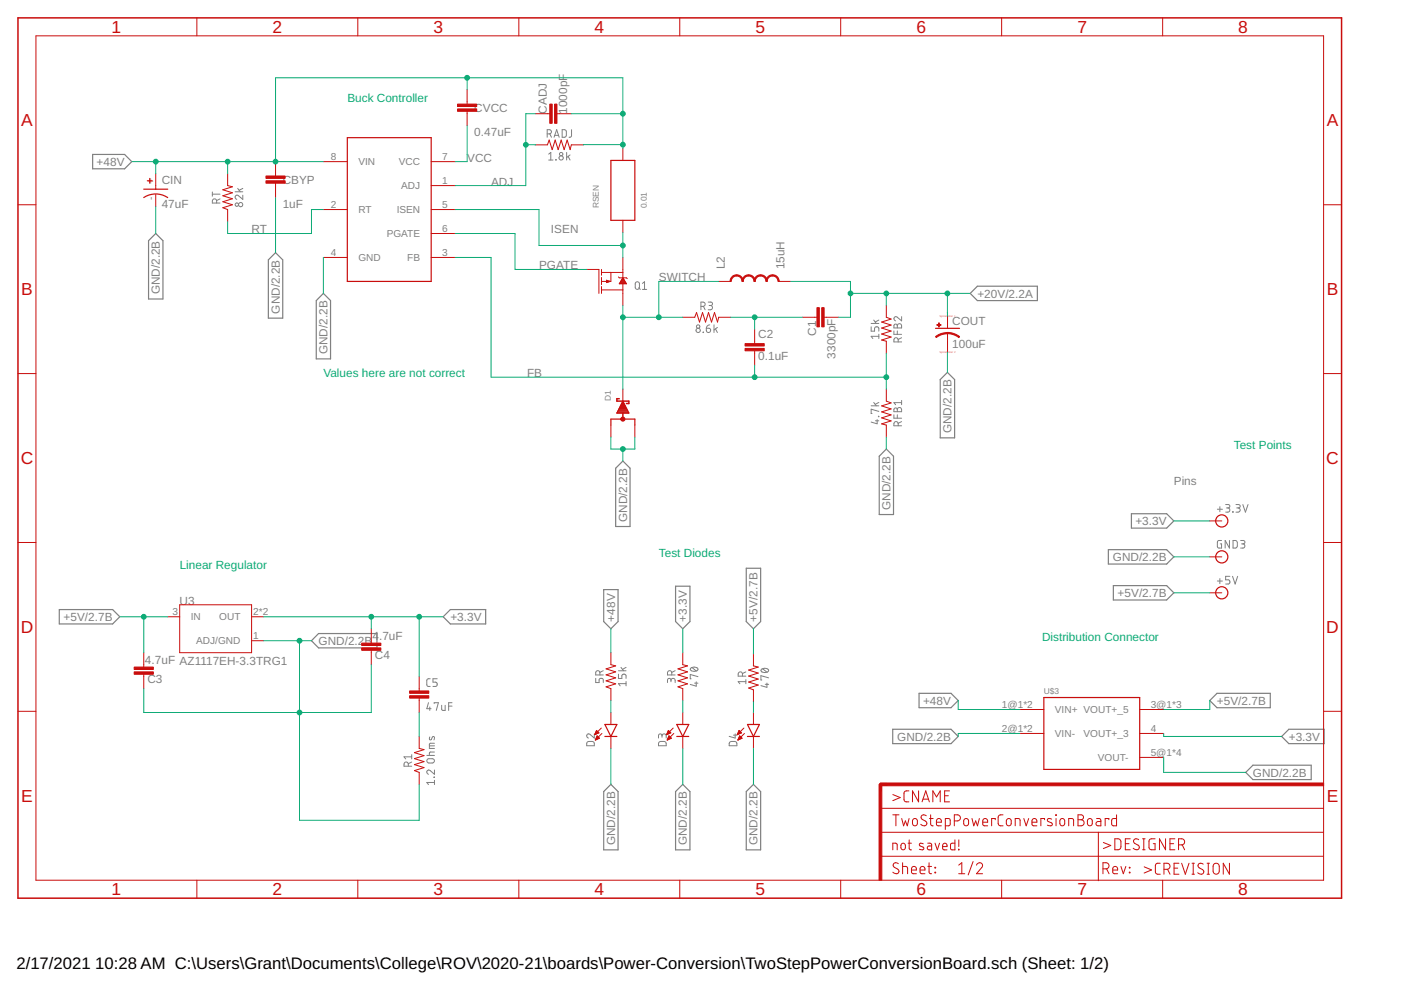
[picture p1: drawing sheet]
<svg xmlns="http://www.w3.org/2000/svg" width="297mm" height="210mm" viewBox="0 0 297 210" stroke-linecap="round" stroke-linejoin="round" font-family="sans-serif">
<g fill="none" stroke="#808080" stroke-width=".21">
<path d="M50.4 39.9l.5 .8M51.5 39.9l-.8 .4M116 28.4h.5a.44 .44 0 0 0 .4-.5 .44 .44 0 0 0-.4-.4h-.5v1.6M116.3 32.7l.5-.4v1.6M116.3 33.9h.9M116.6 28.4l.3 .7M117.5 29.1l.5-1.6 .6 1.6M117.6 28.7h.8M117.8 33.8l.1 .1zM119.2 27.5h.6l.3 .3v1l-.3 .3h-.6zM120.1 32.3v1.6M120.5 33.2l.4 .7"/>
<path d="M120.9 32.9l-.8 .5M121.2 27.5v1.4l-.6 .2M45 40.7v.9M45 41.2h1.7M45.9 43.1v-.5a.46 .46 0 0 0-.4-.4 .46 .46 0 0 0-.5 .4v.5h1.7M46.7 42.2l-.8 .3M49.8 40.7h1.7M51.5 41.4v.9l-.9-.8a.44 .44 0 0 0-.7 .1 .44 .44 0 0 0 .3 .7M134.8 59.9l.3-.2 .3 .2 .2 1a.44 .44 0 0 1-.5 .5 .44 .44 0 0 1-.4-.5zM135.4 61l.4 .4M136.2 60.1l.5-.4v1.7M136.2 61.4h.9"/>
<path d="M148.6 65h.5a.46 .46 0 0 0 .4-.5 .46 .46 0 0 0-.4-.4h-.5v1.6M149.1 70.4l.1 .1zM149.1 65l.4 .7M149.8 69.6h.5a.45 .45 0 0 1 .4 .5 .45 .45 0 0 1-.5 .4 .45 .45 0 0 1-.4-.4zM150.2 64.1h.5a.36 .36 0 0 1 .4 .3 .36 .36 0 0 1-.4 .4h-.4M150.5 68.9l-.4 .1-.3 .6M150.6 64.8a.46 .46 0 0 1 .5 .4 .46 .46 0 0 1-.5 .5h-.4M151.4 68.9v1.6M151.7 69.7l.4 .8M152.1 69.4l-.7 .6M184.7 69.3v.9h.7v-.5a.46 .46 0 0 1 .5-.4 .46 .46 0 0 1 .4 .4v.5M184.7 68.6h1.6"/>
<path d="M185.3 67.9l.5 .7M186.3 70.9v.9M186.3 71.3h-1.6l.4 .5M186.3 67.9l-.7 .4M189.5 70.2v.7h1.7M189.6 68.8l.4-.1 .2 .4a.46 .46 0 0 1 .5-.5 .46 .46 0 0 1 .5 .5v.4h-1.7zM190.2 69.1v.4M190.2 70.2v.7M190.4 72.5v-.4a.46 .46 0 0 0-.4-.5 .46 .46 0 0 0-.5 .5v.4h1.7M191.2 67.1v.9l-1-.7a.44 .44 0 0 0-.6 .1 .44 .44 0 0 0 .3 .6M191.2 71.6l-.8 .4M184.7 86h1.6"/>
<path d="M185.3 85.3l.5 .7M185.6 89.2h.7M186 89v.9l-1.3-.4M186.2 88.3h.1zM186.3 87.2l-1.6-.4v.9h.2M186.3 85.3l-.7 .4M189.5 87.9v.8h1.7M189.6 86.6l.4-.1 .2 .3a.46 .46 0 0 1 .5-.4 .46 .46 0 0 1 .5 .4v.5h-1.7zM190.2 86.8v.5M190.2 87.9v.8M190.4 90.3v-.5a.46 .46 0 0 0-.4-.4 .46 .46 0 0 0-.5 .4v.5h1.7M191.2 89.4l-.8 .3"/>
<path d="M191.2 84.9v.9M191.2 85.4h-1.7l.4 .4M258.1 108h1.1M258.6 107.4v1.1M259 114.6h-.7l-.2 .2v1l.2 .4h.7v-.9h-.3M259.9 107h.5a.36 .36 0 0 1 .4 .3 .36 .36 0 0 1-.4 .4h-.4M260.3 107.7a.44 .44 0 0 1 .5 .4 .44 .44 0 0 1-.5 .5h-.4M260.7 114.6v1.6l-.9-1.6v1.6M261.3 108.5l.2 .1zM261.4 114.6h.7l.2 .3v.9l-.2 .4h-.7zM262 107h.6a.36 .36 0 0 1 .4 .3 .36 .36 0 0 1-.4 .4h-.4M262.5 107.7a.44 .44 0 0 1 .5 .4 .44 .44 0 0 1-.5 .5h-.5"/>
<path d="M263 114.6h.6a.36 .36 0 0 1 .3 .4 .36 .36 0 0 1-.3 .3h-.4M263.5 115.3a.44 .44 0 0 1 .4 .5 .44 .44 0 0 1-.4 .4h-.5M263.5 107l.6 1.6 .5-1.6M258.1 123.2h1.1M258.6 122.7v1M260.8 122.2h-.9v.7h.5a.45 .45 0 0 1 .4 .5 .45 .45 0 0 1-.4 .4h-.5M261.3 122.2l.6 1.6 .5-1.6M87.3 160v.9M90.8 149l-.3 1.3h.9M91 158.1h1.1M91.1 156.3v.5l.2 .1 .4-.7h.3l.1 .2-.1 .5M91.1 149.9v.7"/>
<path d="M91.2 143.9h-.5l-.2 .4v1l.2 .2h.5M92.1 149.2v-.2h.8l-.4 1.6M92.1 159.4l-.9 .1-.2 .7M92.1 157.6h-.8l-.3 .2v.9h1.1M92.7 143.9h-.9v.7h.5a.46 .46 0 0 1 .4 .5 .46 .46 0 0 1-.4 .4h-.5M93.6 149.5l.1 1 .2 .1h.5v-1.1M95.1 149.7h.7M95.8 149h-.7v1.6M124.5 157.3l1.2-.1 .3 .3v.6h-1.6zM126 155.6v.9l-.9-.8a.44 .44 0 0 0-.7 .2 .44 .44 0 0 0 .4 .6M126.3 143.8v.9h.7v-.5a.45 .45 0 0 1 .5-.4 .45 .45 0 0 1 .4 .4v.5M127.2 143.1v-.5a.44 .44 0 0 0-.5-.4 .44 .44 0 0 0-.4 .4v.5h1.6"/>
<path d="M127.9 142.2l-.7 .4M131.1 142.9v.9h.7v-.5a.45 .45 0 0 1 .5-.4 .45 .45 0 0 1 .4 .4v.5M131.1 142.2h1.6M131.7 141.5l.5 .7M132.7 144.9h-1.6l.4 .5M132.7 144.5v.9M132.7 141.5l-.7 .4M139.8 157.3l1.2-.1 .2 .3v.6h-1.6zM140.4 156a.44 .44 0 0 1 .4-.4 .44 .44 0 0 1 .4 .4v.5M140.4 156.3v-.3a.37 .37 0 0 0-.4-.4 .37 .37 0 0 0-.4 .4v.5M142.3 144.3a.44 .44 0 0 1 .4-.5 .44 .44 0 0 1 .5 .5v.4M142.3 144.5v-.3a.37 .37 0 0 0-.4-.4 .37 .37 0 0 0-.4 .4v.5"/>
<path d="M142.4 143.1v-.5a.46 .46 0 0 0-.4-.4 .46 .46 0 0 0-.5 .4v.5h1.7M143.2 142.2l-.8 .4M146.5 141.6a1 1 0 0 1 1.5 .3 .97 .97 0 0 1-1.7 0zM146.7 141.5l.9 .8M147.3 144.8h.7M147.6 144.6v.9l-1.3-.4M148 143.5l-1.7-.5v.9h.2M154.7 157.3l1.3-.1 .2 .3v.6h-1.6zM155.5 155.9h.7M155.9 155.6v.9l-1.3-.4M157.4 143.4v-.5a.46 .46 0 0 0-.4-.4 .46 .46 0 0 0-.5 .4v.5h1.6M158.1 144.5h-1.6l.4 .5"/>
<path d="M158.1 144.1v.9M158.1 142.5l-.7 .3M161.4 141.9a1.02 1.02 0 0 1 1.6 .3 .97 .97 0 0 1-1.7 0zM161.7 141.8l.9 .7M162.2 145.1h.8M162.6 144.8v.9l-1.3-.3M163 143.7l-1.7-.4v.9h.2M86.6 162.5v-.5a.46 .46 0 0 0-.5-.4 .46 .46 0 0 0-.4 .4v.5h1.6M87.3 161.6l-.7 .3M87.3 160.5h-1.6l.3 .4M90.5 160.2h1.6M90.6 161l1.1-.1a.46 .46 0 0 1 .4 .4 .46 .46 0 0 1-.4 .5l-1.1-.2-.1-.3z"/>
<path d="M92 164.8h.1zM92.1 163.3v.9l-.9-.8a.45 .45 0 0 0-.7 .1 .45 .45 0 0 0 .3 .7M92.1 165.9h-1.6l.3 .4M92.1 165.4v.9"/>
<circle cx="119" cy="33.5" r=".45"/>
<circle cx="119" cy="32.7" r=".36"/>
<circle cx="50.2" cy="43.4" r=".35"/>
<circle cx="51" cy="43.4" r=".46"/>
<circle cx="148" cy="69.2" r=".36"/>
<circle cx="148" cy="70.1" r=".46"/>
</g>
<g fill="none" stroke="#808080" stroke-width=".25">
<path d="M19.6 32.7h6.8l1.5 1.6-1.5 1.5h-6.8zM33 49.5l1.5 1.5v12.4h-3v-12.4zM56.9 55.1l1.5-1.5 1.5 1.5v12.4h-3zM68.6 62.2l1.5 1.5v12.4h-3v-12.4zM200.9 79l1.5 1.5v12.3h-3.1v-12.3zM205.7 62.2l1.5-1.5h12.7v3h-12.7zM130.5 99.3l1.6-1.6 1.5 1.6v12.3h-3.1zM187.9 95.2l1.5 1.5v12.4h-3v-12.4zM235 116.5h12.4l1.5 1.6-1.5 1.5h-12.4zM239.9 108.9h7.5l1.5 1.5-1.5 1.6h-7.5zM12.6 129.2h11.3l1.5 1.6-1.5 1.5h-11.3zM67.5 134.3h12.4v3.1h-12.4l-1.5-1.6z"/>
<path d="M94 130.8l1.5-1.6h7.5v3.1h-7.5zM128 125h3v6.8l-1.5 1.5-1.5-1.5zM143.2 124.3h3.1v7.5l-1.5 1.5-1.6-1.5zM158.2 120.5h3.1v11.3l-1.6 1.5-1.5-1.5zM236.1 124.2h11.3l1.5 1.5-1.5 1.5h-11.3zM189.3 154.6h12.3l1.6 1.5-1.6 1.6h-12.3zM194.9 147h6.7l1.6 1.5-1.6 1.6h-6.7zM256.5 148.5l1.5-1.5h11.3v3.1h-11.3zM271.7 156.1l1.6-1.5h7.4v3.1h-7.4zM128 167.8l1.5-1.5 1.5 1.5v12.4h-3zM144.8 166.3l1.5 1.5v12.4h-3.1v-12.4zM158.2 167.8l1.5-1.5 1.6 1.5v12.4h-3.1z"/>
<path d="M264.1 163.8l1.5-1.6h12.4v3.1h-12.4z"/>
</g>
<g fill="none" stroke="#c90d0c" stroke-width=".21">
<path d="M7.6 7.6h273v179h-273zM41.7 3.8v3.8M75.9 3.8v3.8M99 19v3.1M110 3.8v3.8M144.1 3.8v3.8M178.2 3.8v3.8M212.4 3.8v3.8M246.5 3.8v3.8M33 36.8v3.3M48.3 36.8v2.5l1 .3-2.1 .6 2.1 .7-2.1 .6 2.1 .6-2.1 .7 2.1 .6-2.1 .6 1.1 .4v2.6M58.4 34.3v3"/>
<path d="M58.4 38.8v3.1M68.6 34.3h5M91.4 34.3h5.1M91.4 39.3h5.1M99 23.6v3M113.5 30.7h2.6l.3-1 .7 2 .6-2 .6 2 .7-2 .6 2 .6-2 .7 2 .2-1h2.6M113.5 24.1h3.1M118.1 24.1h3M132.1 31.5v2.5M3.8 43.4h3.8M33 41.3v2.5M68.6 44.4h5"/>
<path d="M68.6 54.6h5M91.4 49.5h5.1M91.4 44.4h5.1M91.4 54.6h5.1M124.4 57.1h2.6v5.1M127.5 57.1v1.3M127.5 58.8v1.5M127.5 57.8h4.6M128.6 59.9h.1M128.6 59.8h.5M128.6 59.6h.6M128.6 59.5h.3"/>
<path d="M128.6 59.4l.7 .3-.7 .2zM129.5 57.8v1.9h-2M131.1 58.7l.2 .2h1.5l.2 .2M131.4 60h1.3M131.5 59.9h1.1M131.6 59.8h1M131.6 59.6h.9M131.7 59.5h.7M131.8 59.4h.6M131.8 59.3h.5M131.9 59.1h.3M132 59h.1"/>
<path d="M132.1 46.7v2.6M132.1 54.6v4.3M132.1 58.9l.7 1.3h-1.5zM132.1 58.9h.1M152.4 59.7h2.5M165.1 59.7h2.5M280.6 43.4h3.8M3.8 79.2h3.8M127.5 60.7v1.5M127.5 61.5h4.6M131.3 60.1h1.5M132.1 60.2v4.5"/>
<path d="M144.8 67.3h2.5l.4-1 .6 2 .6-2 .7 2 .6-2 .7 2 .6-2 .6 2 .3-1h2.5M160 69.8v3.1M160 74.4v3M170.2 67.3h3M174.7 67.3h3.1M187.9 64.7v2.6l1 .3-2 .7 2 .6-2 .7 2 .6-2 .6 2 .7-2 .6 1 .2v2.6M200.9 70.6v.1M200.9 67.1v2.5M200.9 70.6v4.1M280.6 79.2h3.8M129.5 90.1v2.6M132.1 82.5v2.5"/>
<path d="M134.6 90.1v2.6M187.9 82.5v2.5l1 .4-2 .7 2 .6-2 .6 2 .7-2 .6 2 .6-2 .7 1 .2v2.6M3.8 115h3.8M256.5 110.4h2.5M256.5 118.1h2.5M280.6 115h3.8M30.5 138.4v3M35.6 130.8h2.5M38.1 128.2h15.2v10.2h-15.2zM53.3 130.8h2.6M53.3 135.8h2.6M78.7 133.3v3.1"/>
<path d="M78.7 137.9v3M129.5 138.4v2.5l1 .3-2 .6 2 .7-2 .6 2 .6-2 .7 2 .6-2 .6 1 .4v2.5M144.8 138.4v2.5l1 .3-2.1 .6 2.1 .7-2.1 .6 2.1 .6-2.1 .7 2.1 .6-2.1 .6 1.1 .4v2.5M159.7 138.6v2.6l1.1 .2-2.1 .7 2.1 .6-2.1 .6 2.1 .7-2.1 .6 2.1 .6-2.1 .7 1 .4v2.5M256.5 125.7h2.5M3.8 150.8h3.8M30.5 143v3M88.9 143.5v3M88.9 148v3.1M88.9 156.1v2.6l1 .2-2 .7 2 .6-2 .6 2 .7-2 .6 2 .7-2 .6 1 .4v2.5M126.1 155.7h.1M126.2 155.6h.2"/>
<path d="M126.2 155.5h.5M126.3 155.4h.7M126.3 156.8h.1M126.3 155.3h.6M126.3 156.7h.4M126.4 155.2h.3M126.4 156.6h.6M126.4 155h.2M126.4 156.5h.6M126.4 156.4h.5M126.5 154.9l-.4 .9M126.5 154.9l.5 .5"/>
<path d="M126.5 154.9h.1M126.5 156.2h.3M126.6 156.1h.1M126.6 156l.5 .5-.9 .4zM127 155.4l-.9 .4M127.5 154.4l-1.4 1.4M127.6 155.5l-1.4 1.4M129.5 151.1v2.5M129.5 156.1v2.6M141.3 155.7h.1M141.4 155.6h.3M141.4 155.5h.5"/>
<path d="M141.5 155.4h.7M141.5 156.8h.1M141.5 155.3h.6M141.5 156.7h.4M141.6 156.6h.6M141.6 155.2h.4M141.6 155h.3M141.6 156.5h.7M141.7 154.9h.1M141.7 156.4h.5M141.7 154.9l-.4 .9M141.7 154.9l.5 .5"/>
<path d="M141.8 156.2h.2M141.8 156.1h.1M141.8 156l.5 .5-.8 .4zM142.2 155.4l-.9 .4M142.7 154.4l-1.4 1.4M142.9 155.5l-1.4 1.4M144.8 151.1v2.5M144.8 156.1v2.6M156.3 155.7h.1M156.4 155.6h.3M156.4 155.5h.5M156.5 156.8h.1"/>
<path d="M156.5 155.4h.7M156.5 155.3h.6M156.5 156.7h.4M156.6 155.2h.4M156.6 156.6h.6M156.6 155h.2M156.6 156.5h.7M156.7 154.9h.1M156.7 156.4h.4M156.7 154.9l-.4 .9M156.7 154.9l.5 .5M156.7 156.2h.3"/>
<path d="M156.8 156.1h.1M156.8 156l.5 .5-.9 .4zM157.2 155.4l-.9 .4M157.7 154.4l-1.4 1.4M157.8 155.5l-1.4 1.4M159.7 151.1v2.5M159.7 156.1v2.6M216.2 155.5h5.1M216.2 150.4h5.1M241.6 155.5h5.1M241.6 150.4h5.1M280.6 150.8h3.8"/>
<path d="M186.7 176.5h93.9M186.7 171.4h93.9M189.3 168.5l1.6 .6-1.6 .7M189.3 172.8h1.3M189.9 172.8v2.3M191.2 178.9l.3-.1 .3 .1 .2 .8a.48 .48 0 0 1-.5 .5 .48 .48 0 0 1-.5-.5zM191.2 173.5l.4 1.6 .4-1 .4 1 .3-1.6M192.5 178.8h.7M192.7 167.7h-.7l-.3 .5v1.6l.3 .2h.7M192.8 178.1v1.9l.4 .2M193.6 173.7l.5-.2a.92 .92 0 0 1 .1 1.5l-.3 .1-.3-.2-.1-.3zM194.8 167.7v2.3l-1.3-2.3v2.3"/>
<path d="M195.5 170l.8-2.3 .7 2.3M195.7 169.4h1.1M195.7 178.9l-.6-.1-.2 .4 .9 .5v.4a.7 .7 0 0 1-.9 0M196.4 173a.58 .58 0 0 0-.9-.1 .58 .58 0 0 0 0 .8l.8 .4a.59 .59 0 0 1 0 .9 .59 .59 0 0 1-.9-.1l-.2-.1M196.7 178.8h.6l.2 .2v1.2h-.5a.41 .41 0 0 1-.4-.4 .41 .41 0 0 1 .4-.4h.5M197.1 173.5h.7M197.3 172.8v1.9l.1 .3 .4 .1M197.8 170v-2.3l.8 1.3 .7-1.3v2.3M198.2 178.8l.5 1.4 .5-1.4M198.5 174.3h1.1a.55 .55 0 0 0-.4-.7 .55 .55 0 0 0-.7 .5l.1 .9 1 .1M199.9 179.5h.9a.49 .49 0 0 0-.3-.7 .49 .49 0 0 0-.6 .5l.1 .8 .8 .1M200.3 168.7h.8"/>
<path d="M200.4 175.1h.8l.2-.2v-1.1l-.2-.2-.8-.1v2.4M201.3 167.7h-1v2.3h1M202.3 174.1h.7a.65 .65 0 0 0 .6-.7 .65 .65 0 0 0-.6-.6h-.7v2.3M202.5 178.1v2.1h-.8l-.2-.4 .1-.9 .9-.1M203.3 178.1v1.4M204.4 173.7l.5-.2a.92 .92 0 0 1 .2 1.5l-.4 .1-.4-.3zM206.1 173.5l.4 1.6 .4-1 .3 1 .4-1.6M208.4 174.3h1a.55 .55 0 0 0-.3-.7 .55 .55 0 0 0-.7 .5l.1 .9 .9 .1M211 173.8v-.3h-.8v1.6M212.7 172.8h-.7l-.4 .5 .1 1.6 .3 .2h.7M213.5 173.7l.5-.2a.92 .92 0 0 1 .1 1.5l-.3 .1-.3-.2-.1-.3zM215.2 175.1v-1.6l1 .2 .1 1.4"/>
<path d="M217.1 173.5l.5 1.6 .5-1.6M218.8 174.3h1a.55 .55 0 0 0-.3-.7 .55 .55 0 0 0-.7 .5l.1 .9 .9 .1M221.5 173.8v-.3h-.8v1.6M223 173.7l-.8-.1-.1 .4 .9 .5 .1 .5-.3 .1-.7-.1M223.8 172.8l.2 .1zM223.9 173.5v1.6M224.8 173.7l.5-.2a.92 .92 0 0 1 .2 1.5l-.4 .1-.3-.2-.1-.3zM226.6 175.1v-1.6l.9 .2 .1 1.4M228.6 172.8h.6a.52 .52 0 0 1 .5 .5 .52 .52 0 0 1-.5 .5 .65 .65 0 0 1 .6 .6 .65 .65 0 0 1-.6 .7h-.6zM228.6 173.8h.6M230.7 173.7l.5-.2a.92 .92 0 0 1 .1 1.5l-.3 .1-.3-.2-.2-.3zM232.5 173.5l.7 .1 .2 .3v1.2h-.6a.46 .46 0 0 1-.4-.5 .46 .46 0 0 1 .4-.4h.6"/>
<path d="M232.9 176.5v10.2M233.9 178.6l1.6 .7-1.6 .6M235.1 173.8v-.3h-.8v1.6M236.4 177.8l.8 .1 .4 .4v1.4l-.4 .4-.8 .1zM236.7 172.8v2.3h-.8l-.2-.4v-.9l.2-.2 .8-.1M238.6 178.9h.8M239.6 177.8h-1v2.4h1M241.4 178a.58 .58 0 0 0-.8-.1 .58 .58 0 0 0 0 .9l.7 .4a.54 .54 0 0 1 .2 .7 .54 .54 0 0 1-.8 .2l-.4-.2M241.6 160.6h5.1M242.3 177.8h.5M242.5 177.8v2.4M244.9 177.8l-1 .1-.3 .3v1.5l.2 .4 1.1 .1v-1.3h-.4"/>
<path d="M247.1 177.8v2.4l-1.3-2.4v2.4M248.1 178.9h.7M249.1 177.8h-1v2.4h1M249.9 179.1h.6a.65 .65 0 0 0 .7-.6 .65 .65 0 0 0-.7-.7h-.6v2.4M250.7 179.1l.5 1.1M41.7 186.6v3.8M75.9 186.6v3.8M110 186.6v3.8M144.1 186.6v3.8M178.2 186.6v3.8M186.7 181.5h93.9M189.3 180.2v-1.4h.6l.3 .2v1.2"/>
<path d="M190.5 183.1a.58 .58 0 0 0-.9-.1 .58 .58 0 0 0 0 .9l.7 .4a.58 .58 0 0 1 .1 .9 .58 .58 0 0 1-.9-.1l-.2-.2M191.4 183.7l.9 .1 .1 1.5M191.4 182.9v2.4M193.3 184.5h1a.54 .54 0 0 0-.4-.8 .54 .54 0 0 0-.6 .5l.1 .9 .9 .2M195.1 184.5h1a.54 .54 0 0 0-.4-.8 .54 .54 0 0 0-.6 .5l.1 .9 .9 .2M196.7 183.7h.8M197 182.9v2.1l.5 .3M198.2 183.9l.2 .1zM198.2 184.9l.2 .2zM203.2 180.1l.1 .1zM203.3 185.3h1.3M203.3 183.4l.6-.5v2.4"/>
<path d="M206.3 182.7l-1 2.8M207 183.4a.64 .64 0 0 1 .9-.5 .64 .64 0 0 1 .2 1.1l-1.1 1.3h1.3M212.4 186.6v3.8M233.8 184.2h.7a.65 .65 0 0 0 .6-.6 .65 .65 0 0 0-.6-.7h-.7v2.4M234.6 184.2l.5 1.1M235.9 184.5h1.1a.54 .54 0 0 0-.4-.8 .54 .54 0 0 0-.7 .5l.1 .9 1 .2M237.7 183.7l.5 1.6 .5-1.6M239.4 184.9l.2 .2zM239.4 183.9l.2 .1zM242.3 180.2h.5M242.6 183.8l1.6 .6-1.6 .7M246 183h-.7l-.3 .5v1.6l.3 .2 .7 .1"/>
<path d="M246.5 186.6v3.8M246.8 184.3h.6a.65 .65 0 0 0 .7-.6 .65 .65 0 0 0-.7-.7h-.6v2.4M247.5 184.3l.6 1.1M248.9 184.1h.8M250 183h-1.1v2.4h1.1M250.5 183l.8 2.4 .8-2.4M252.7 185.4h.5M252.7 183h.5M253 183v2.4M255.1 183.2a.58 .58 0 0 0-.9-.1 .58 .58 0 0 0 .1 .9l.7 .4a.58 .58 0 0 1 0 .9 .58 .58 0 0 1-.8-.1l-.3-.2M255.9 185.4h.5M255.9 183h.5"/>
<path d="M256.2 183v2.4M257.3 183.3a.66 .66 0 0 1 .8-.2 .66 .66 0 0 1 .4 .6v1a.66 .66 0 0 1-.6 .7 .66 .66 0 0 1-.7-.7zM260.7 183v2.4l-1.3-2.4v2.4"/>
</g>
<g fill="none" stroke="#c90d0c" stroke-width=".25">
<path d="M31.2 38.3h1.1M31.7 37.8v1M73.6 29.2h17.8v30.5h-17.8zM129.5 34h5.1v12.7h-5.1zM30.5 41.9a4.6 4.6 0 0 1 5.1 0M30.5 40.1h5.1M198.4 69.6h5M129.5 90.1v-1.2h5.1v1.2M130.8 87.5h2.5M130.9 87.3h2.3M131 87.1h2.1M131.1 86.9h1.9"/>
<path d="M131.3 86.6h1.6M131.4 86.4h1.3M131.5 86.2h1.1M131.6 86h.9M131.7 85.7h.7M131.8 85.5h.5M131.9 85.3h.3M132 85.1h.1M132.1 85l1.2 2.6h-2.5zM128.2 153.6h2.6l-1.3 2.5zM128.2 156.1h2.6M143.5 156.1h2.5"/>
<path d="M143.5 153.6h2.5l-1.2 2.5zM158.5 156.1h2.5M158.5 153.6h2.5l-1.3 2.5zM221.3 147.9h20.3v15.2h-20.3z"/>
<circle cx="259" cy="110.4" r="1.29"/>
<circle cx="259" cy="118.1" r="1.29"/>
<circle cx="259" cy="125.7" r="1.29"/>
</g>
<g fill="#c90d0c" stroke="#c90d0c" stroke-width=".21">
<path d="M97 23.1h4.1v.5h-4.1z"/>
<path d="M97 22.1h4.1v.5h-4.1z"/>
<path d="M56.4 38.3h4.1v.5h-4.1z"/>
<path d="M56.4 37.3h4.1v.5h-4.1z"/>
<path d="M117.6 22.1h.5v4h-.5z"/>
<path d="M116.6 22.1h.5v4h-.5z"/>
<path d="M173.2 65.2h.5v4.1h-.5z"/>
<path d="M174.2 65.2h.5v4.1h-.5z"/>
<path d="M158 73.9h4v.5h-4z"/>
<path d="M158 72.9h4v.5h-4z"/>
<path d="M86.8 147.5h4.1v.5h-4.1z"/>
<path d="M86.8 146.5h4.1v.5h-4.1z"/>
<path d="M198.6 68.8h.9v.2h-.9z"/>
<path d="M199 68.5h.1v.8h-.1z"/>
<path d="M28.4 142.5h4.1v.5h-4.1z"/>
<path d="M28.4 141.4h4.1v.5h-4.1z"/>
<path d="M76.7 137.4h4.1v.5h-4.1z"/>
<path d="M76.7 136.4h4.1v.5h-4.1z"/>
<path d="M186.4 166.3h.6v20.3h-.6z"/>
<path d="M186.6 166h94v.6h-94z"/>
</g>
<g fill="#c90d0c" stroke="#c90d0c" stroke-width=".21">
<path d="M200.9 70.5l1.3 .2 1.3 .7-.2 .2-.9-.5-1.5-.4z" fill-rule="evenodd"/>
<path d="M198.4 71.4l1.1-.7 1.4-.2v.3l-1 .1-1.4 .7z" fill-rule="evenodd"/>
<path d="M131.8 88.5a.44 .44 0 0 1 .7 .2 .44 .44 0 0 1-.4 .6 .44 .44 0 0 1-.5-.4l.5-.2 .1 .2h-.6z" fill-rule="evenodd"/>
<path d="M155.2 58.7l.5-.4h.5v.2l-.7 .3-.3 .4-.2 .5h-.2l.1-.5z" fill-rule="evenodd"/>
<path d="M156.2 58.3a1.37 1.37 0 0 1 1.4 1.4h-.3l-.1-.5-.3-.4-.7-.3z" fill-rule="evenodd"/>
<path d="M157.7 58.7l.6-.4h.4v.2l-.7 .3-.3 .4-.1 .5h-.3l.1-.5z" fill-rule="evenodd"/>
<path d="M158.7 58.3a1.37 1.37 0 0 1 1.4 1.4h-.2l-.2-.5-.3-.4-.7-.3z" fill-rule="evenodd"/>
<path d="M160.3 58.7l.5-.4h.5v.2l-.8 .3-.3 .4-.1 .5h-.2v-.5z" fill-rule="evenodd"/>
<path d="M161.3 58.3a1.37 1.37 0 0 1 1.4 1.4h-.3l-.1-.5-.3-.4-.7-.3z" fill-rule="evenodd"/>
<path d="M162.8 58.7l.5-.4h.5v.2l-.7 .3-.3 .4-.1 .5h-.3l.1-.5z" fill-rule="evenodd"/>
<path d="M163.8 58.3a1.37 1.37 0 0 1 1.4 1.4h-.2l-.2-.5-.3-.4-.7-.3z" fill-rule="evenodd"/>
</g>
<path d="M3.8 3.8h280.6v186.6h-280.6zM131.3 84.5h-.5v.5h2.5v.6h-.5M132.1 87.6v1.3" fill="none" stroke="#c90d0c" stroke-width=".32"/>
<path d="M187.9 166.3h-1.2v1.3" fill="none" stroke="#c90d0c" stroke-width=".61"/>
<g fill="none" stroke="#0dab76" stroke-width=".21">
<path d="M99 16.5v2.5M27.9 34.3h40.7M33 34.3v2.5M48.3 34.3v2.5M99 26.6v7.7h-2.5M111.5 30.7h2M113.5 24.1h-2v15.2h-15M113.5 30.7h.1M121.1 24.1h11M123.7 30.7h.1M123.7 30.7h8.4M132.1 31.5v-15h-73.7v17.8"/>
<path d="M33 43.8v5.7M58.4 41.9v11.7M68.6 54.6v7.6M68.6 44.4h-2.6v5.1h-17.7v-2.5M96.5 44.4h17.8v7.6h17.8M96.5 49.5h12.7v7.6h15.2M96.5 54.6h7.6v25.4h83.8M132.1 49.3v5.3M152.4 59.7h-12.7v7.6M167.6 59.7h12.7v7.6h-2.5M132.1 64.7v17.8M132.1 67.3h12.7"/>
<path d="M154.9 67.3h15.3M160 67.3v2.5M160 77.4v2.6M180.3 62.2h25.4M187.9 62.2v2.5M187.9 74.9v7.6M200.9 74.7h.1M200.9 62.2v4.9M200.9 74.7v4.3M129.5 92.7v2.5h5.1v-2.5M132.1 95.2v2.5M187.9 92.7v2.5"/>
<path d="M248.9 118.1h7.6M248.9 110.4h7.6M25.4 130.8h10.2M30.5 130.8v7.6M55.9 135.8h10.1M55.9 130.8h38.1M63.5 135.8v38.1h25.4v-7.6M78.7 130.8v2.5M88.9 130.8v12.7M129.5 133.3v5.1M144.8 133.3v5.1M159.7 133.3v5.3"/>
<path d="M248.9 125.7h7.6M78.7 140.9v10.2h-48.2v-5.1M88.9 151.1v5M129.5 148.5v2.6M129.5 158.7v7.6M144.8 148.5v2.6M144.8 158.7v7.6M159.7 148.8v2.3M159.7 158.7v7.6M203.2 148.5v1.9h13M216.2 155.5h-13v.6M246.7 155.5v.6h25"/>
<path d="M256.5 148.5v1.9h-9.8M246.7 160.6v3.2h17.4"/>
</g>
<g fill="#0dab76" stroke="#0dab76" stroke-width=".21">
<circle cx="63.5" cy="151.1" r=".51"/>
<circle cx="63.5" cy="135.8" r=".51"/>
<circle cx="132.1" cy="95.2" r=".51"/>
<circle cx="88.9" cy="130.8" r=".51"/>
<circle cx="78.7" cy="130.8" r=".51"/>
<circle cx="30.5" cy="130.8" r=".51"/>
<circle cx="33" cy="34.3" r=".51"/>
<circle cx="48.3" cy="34.3" r=".51"/>
<circle cx="58.4" cy="34.3" r=".51"/>
<circle cx="132.1" cy="30.7" r=".51"/>
<circle cx="132.1" cy="24.1" r=".51"/>
<circle cx="99" cy="16.5" r=".51"/>
<circle cx="132.1" cy="52" r=".51"/>
<circle cx="132.1" cy="67.3" r=".51"/>
<circle cx="139.7" cy="67.3" r=".51"/>
<circle cx="160" cy="67.3" r=".51"/>
<circle cx="187.9" cy="80" r=".51"/>
<circle cx="160" cy="80" r=".51"/>
<circle cx="111.5" cy="30.7" r=".51"/>
<circle cx="180.3" cy="62.2" r=".51"/>
<circle cx="187.9" cy="62.2" r=".51"/>
<circle cx="200.9" cy="62.2" r=".51"/>
</g>
<g font-size="3.7" fill="#c90d0c">
<text x="23.7" y="7">1</text>
<text x="57.8" y="7">2</text>
<text x="91.9" y="7">3</text>
<text x="126" y="7">4</text>
<text x="160.2" y="7">5</text>
<text x="194.3" y="7">6</text>
<text x="228.4" y="7">7</text>
<text x="262.5" y="7">8</text>
<text x="4.5" y="26.8">A</text>
<text x="281.3" y="26.8">A</text>
<text x="4.5" y="62.6">B</text>
<text x="281.3" y="62.6">B</text>
<text x="4.4" y="98.4">C</text>
<text x="281.2" y="98.4">C</text>
<text x="4.4" y="134.2">D</text>
<text x="281.2" y="134.2">D</text>
<text x="4.5" y="170">E</text>
<text x="281.3" y="170">E</text>
<text x="23.7" y="189.8">1</text>
<text x="57.8" y="189.8">2</text>
<text x="91.9" y="189.8">3</text>
<text x="126" y="189.8">4</text>
<text x="160.2" y="189.8">5</text>
<text x="194.3" y="189.8">6</text>
<text x="228.4" y="189.8">7</text>
<text x="262.5" y="189.8">8</text>
</g>
<g font-size="3.5">
<text x="3.5" y="205.4">2/17/2021</text>
<text x="20.2" y="205.4">10:28 AM C:\Users\Grant\Documents\College\ROV\2020-21\boards\Power-Conversion\TwoStepPowerConversionBoard.sch (Sheet: 1/2)</text>
</g>
<g font-size="2.5" fill="#0dab76">
<text x="73.6" y="21.6">Buck Controller</text>
<text x="68.6" y="80">Values here are not correct</text>
<text x="261.6" y="95.2">Test Points</text>
<text x="139.7" y="118.1">Test Diodes</text>
<text x="38.1" y="120.6">Linear Regulator</text>
<text x="220.9" y="135.8">Distribution Connector</text>
</g>
<g font-size="2.5" fill="#808080">
<text x="100.6" y="23.7">CVCC</text>
<text x="100.6" y="28.8">0.47uF</text>
<text x="115.9" y="24.1" transform="rotate(-90 115.9 24.1)">CADJ</text>
<text x="120.2" y="24.1" transform="rotate(-90 120.2 24.1)">1000pF</text>
<text x="20.5" y="35.2">+48V</text>
<text x="99" y="34.3">VCC</text>
<text x="34.3" y="39">CIN</text>
<text x="59.9" y="39">CBYP</text>
<text x="104.1" y="39.3">ADJ</text>
<text x="34.3" y="44">47uF</text>
<text x="59.9" y="44">1uF</text>
<text x="53.3" y="49.5">RT</text>
<text x="116.8" y="49.5">ISEN</text>
<text x="114.3" y="57.1">PGATE</text>
<text x="139.7" y="59.7">SWITCH</text>
<text x="153.6" y="57.1" transform="rotate(-90 153.6 57.1)">L2</text>
<text x="166.3" y="57.1" transform="rotate(-90 166.3 57.1)">15uH</text>
<text x="33.9" y="62.4" transform="rotate(-90 33.9 62.4)">GND/2.2B</text>
<text x="207.2" y="63.1">+20V/2.2A</text>
<text x="59.3" y="66.5" transform="rotate(-90 59.3 66.5)">GND/2.2B</text>
<text x="160.8" y="71.7">C2</text>
<text x="173.1" y="71.2" transform="rotate(-90 173.1 71.2)">C1</text>
<text x="201.9" y="69">COUT</text>
<text x="69.5" y="75.1" transform="rotate(-90 69.5 75.1)">GND/2.2B</text>
<text x="160.8" y="76.3">0.1uF</text>
<text x="177.1" y="76" transform="rotate(-90 177.1 76)">3300pF</text>
<text x="201.9" y="73.8">100uF</text>
<text x="111.7" y="80">FB</text>
<text x="201.8" y="91.9" transform="rotate(-90 201.8 91.9)">GND/2.2B</text>
<text x="248.9" y="102.8">Pins</text>
<text x="132.9" y="110.7" transform="rotate(-90 132.9 110.7)">GND/2.2B</text>
<text x="188.8" y="108.1" transform="rotate(-90 188.8 108.1)">GND/2.2B</text>
<text x="240.7" y="111.3">+3.3V</text>
<text x="235.9" y="119">GND/2.2B</text>
<text x="13.5" y="131.7">+5V/2.7B</text>
<text x="38.1" y="128.2">U3</text>
<text x="95.5" y="131.7">+3.3V</text>
<text x="130.4" y="131.8" transform="rotate(-90 130.4 131.8)">+48V</text>
<text x="145.6" y="131.8" transform="rotate(-90 145.6 131.8)">+3.3V</text>
<text x="160.6" y="131.8" transform="rotate(-90 160.6 131.8)">+5V/2.7B</text>
<text x="237" y="126.6">+5V/2.7B</text>
<text x="67.6" y="136.7">GND/2.2B</text>
<text x="79" y="135.7">4</text>
<text x="80.4" y="135.7">.7uF</text>
<text x="30.7" y="140.8">4.7uF AZ1117EH-3.3TRG1</text>
<text x="79.5" y="139.8">C4</text>
<text x="31.2" y="144.9">C3</text>
<text x="195.7" y="149.4">+48V</text>
<text x="258" y="149.4">+5V/2.7B</text>
<text x="190.2" y="157">GND/2.2B</text>
<text x="273.3" y="157">+3.3V</text>
<text x="265.6" y="164.7">GND/2.2B</text>
<text x="130.4" y="179.2" transform="rotate(-90 130.4 179.2)">GND/2.2B</text>
<text x="145.6" y="179.2" transform="rotate(-90 145.6 179.2)">GND/2.2B</text>
<text x="160.6" y="179.2" transform="rotate(-90 160.6 179.2)">GND/2.2B</text>
</g>
<g font-size="2.1" fill="#808080">
<text x="70.1" y="33.9">8</text>
<text x="76" y="35">VIN</text>
<text x="84.6" y="35">VCC</text>
<text x="93.8" y="33.9">7</text>
<text x="32.7" y="39" transform="rotate(-90 32.7 39)">+</text>
<text x="85" y="40.1">ADJ</text>
<text x="93.8" y="39">1</text>
<text x="32.7" y="42.3" transform="rotate(-90 32.7 42.3)">-</text>
<text x="70.1" y="44.1">2</text>
<text x="76" y="45.2">RT</text>
<text x="84.1" y="45.2">ISEN</text>
<text x="93.8" y="44.1">5</text>
<text x="82" y="50.3">PGATE</text>
<text x="93.8" y="49.1">6</text>
<text x="70.1" y="54.2">4</text>
<text x="76" y="55.3">GND</text>
<text x="86.4" y="55.3">FB</text>
<text x="93.8" y="54.2">3</text>
<text x="36.6" y="130.4">3</text>
<text x="40.4" y="131.5">IN</text>
<text x="46.5" y="131.5">OUT</text>
<text x="53.7" y="130.4">2*2</text>
<text x="41.6" y="136.6">ADJ/GND</text>
<text x="53.7" y="135.5">1</text>
<text x="212.4" y="150.1">1@1*2</text>
<text x="212.4" y="155.2">2@1*2</text>
<text x="223.7" y="151.2">VIN+ VOUT+_5</text>
<text x="244" y="150.1">3@1*3</text>
<text x="244" y="155.2">4</text>
<text x="223.7" y="156.3">VIN-</text>
<text x="229.7" y="156.3">VOUT+_3</text>
<text x="232.8" y="161.4">VOUT-</text>
<text x="244" y="160.2">5@1*4</text>
</g>
<g font-size="1.8" fill="#808080">
<text x="127" y="44.2" transform="rotate(-90 127 44.2)">RSEN</text>
<text x="137.1" y="44.2" transform="rotate(-90 137.1 44.2)">0.01</text>
<text x="129.5" y="85.1" transform="rotate(-90 129.5 85.1)">D1</text>
<text x="221.3" y="147.1">U$3</text>
</g>
<g font-size=".6" fill="#ffba08">
<text x="199.2" y="67.3">SpiceOrder 1</text>
<text x="199.2" y="74.9">SpiceOrder 2</text>
</g>
</svg>
